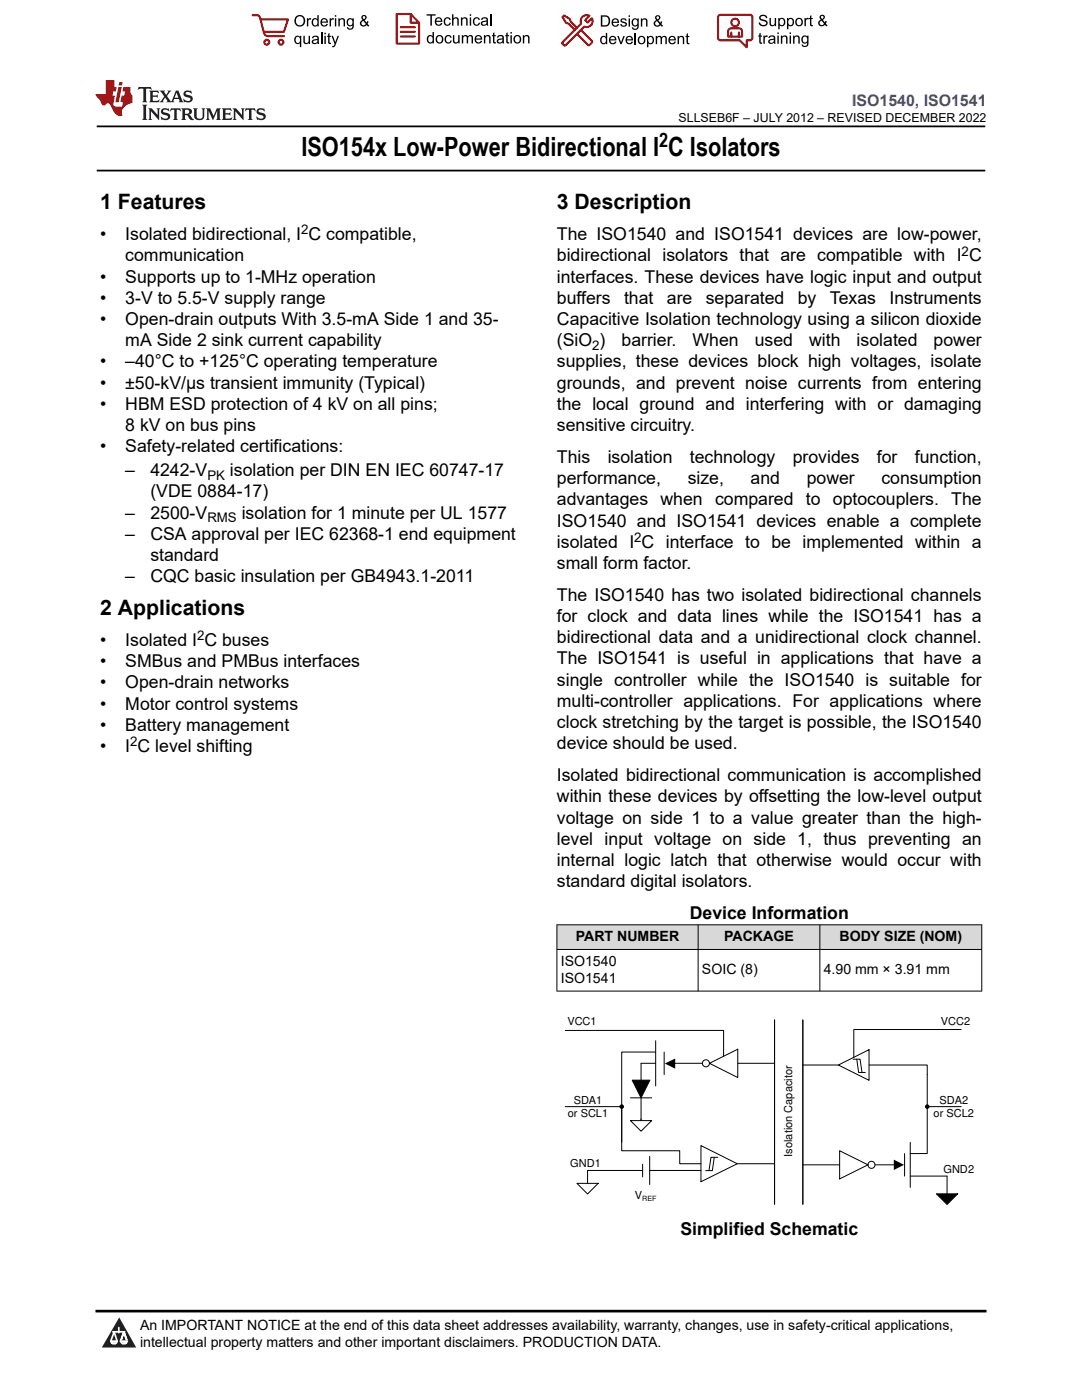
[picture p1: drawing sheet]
<svg xmlns="http://www.w3.org/2000/svg" width="216mm" height="279mm" viewBox="0 0 216 279" stroke-linecap="round" stroke-linejoin="round" font-family="sans-serif">
<path d="M19.3 25.2h177.3M19.3 34h177.3" fill="none" stroke="#000" stroke-width=".35"/>
<g fill="#d8d8d8">
<path d="M111.1 184.6h84.8v4.9h-84.8z" fill-rule="evenodd"/>
<path d="M111.2 184.6h28v4.8h-28z" fill-rule="evenodd"/>
<path d="M139.4 184.6h24.1v4.8h-24.1z" fill-rule="evenodd"/>
<path d="M163.7 184.6h32.1v4.8h-32.1z" fill-rule="evenodd"/>
</g>
<path d="M111.1 184.6h84.9M111.1 189.5h84.9M111.1 197.8h84.9M111.1 184.5v13.4M139.3 184.5v13.4M163.6 184.5v13.4M195.9 184.5v13.4M154.6 203.6v36.7M160.2 203.6v36.7" fill="none" stroke="#000" stroke-width=".2"/>
<path d="M167.3 212.5l6.1-3v6.1z" fill="#fff"/>
<path d="M160.2 212.5h7.1M167.3 212.5l6.1-3v6.1zM173.4 212.5h11.6v2M191.8 205.5h-21.4v5.5M185 220.9h6.8" fill="none" stroke="#000" stroke-width=".2"/>
<g fill="#000">
<path d="M178.3 231.4l2.1 1.1-2.1 1z"/>
<circle cx="185" cy="220.9" r=".46"/>
</g>
<path d="M167.5 229.7l5.7 2.8-5.7 2.8z" fill="#fff"/>
<path d="M185 214.5v15.7h-3.4M160.2 232.5h7.3M167.5 229.7l5.7 2.8-5.7 2.8zM180.5 230.2v4.5M181.6 228v9M181.6 234.7h7.4" fill="none" stroke="#000" stroke-width=".2"/>
<path d="M132.7 212.3l2-1v2z" fill="#000"/>
<path d="M141.6 212.2l5.6-2.8v5.6z" fill="#fff"/>
<path d="M130.8 207.7v9M132.5 210v4.5M141.6 212.2l5.6-2.8v5.6zM147.2 212.2h7.4" fill="none" stroke="#000" stroke-width=".2"/>
<path d="M139.9 228.6l7.2 3.6-7.2 3.6z" fill="#fff"/>
<g fill="none" stroke="#000" stroke-width=".2">
<path d="M112.8 205.6h31.6v5.2M125.8 219.1h4.2M126.2 215.6h3.5l-1.8 3.5zM127.9 219.1v4.5M130.8 210h-6.7v18M130.8 212.2h-2.9v3.4M134.2 212.2h6M170.2 211.4h1.4l.4 2.6M171 211.4l.3 2.6h1.4M112.8 220.9h11.3M115.1 236.2h4.3l-2.2 2.1zM124.1 221.2v8.5h11.5v2.5h4.3"/>
<path d="M125.8 223.6h4.2l-2.1 2.2zM128.2 232.3v2.6M128.2 233.6h-11v2.6M129.6 230.8v5.6M129.6 233.6h10.3M139.9 228.6l7.2 3.6-7.2 3.6zM142.5 231l-.4 2.6h-1.3M143.2 231h-1.3l-.4 2.6M147.1 232.2h7.4v.3M174.6 232.5h4.9M186.9 238.3h4.2l-2.1 2.1zM189 234.7v3.6"/>
<circle cx="140.9" cy="212.2" r=".71"/>
<circle cx="173.9" cy="232.5" r=".71"/>
</g>
<g fill="#000">
<path d="M126.2 215.6h3.5l-1.8 3.5zM186.9 238.3h4.2l-2.1 2.1z"/>
<circle cx="124.1" cy="220.9" r=".46"/>
</g>
<path d="M0 0h215.9v23.8h-215.9z" fill-rule="evenodd" fill="#fff"/>
<path d="M27.7 17.4l-.2 .6 .5-.3h.6v.1v2.2l-.2 .4h1l-.2-.4v-2.2v-.1h.5l.5 .3-.1-.6zM29.8 18.1l.2 .4v1.5l-.2 .4h1.9l.1-.6a1.08 1.08 0 0 1-1.3 .2v-.7h.6l.4 .2v-.6l-.4 .2h-.6v-.6l.2-.1a1 1 0 0 1 1 .2l-.1-.5zM31.8 18.1l1 1.1-1 1.2h.9l-.2-.2 .4-.7 .5 .7-.2 .2h1.6l-.2-.2 .1-.4h1l.1 .4-.1 .2h.9l-.2-.3-.8-2h-.5l-1 2.2-.8-1.1 .9-1.1h-.8l.2 .2-.5 .7-.3-.7 .1-.2zM35.2 18.5l.4 1h-.8zM36.8 18.2a.65 .65 0 0 0-.2 .7 .65 .65 0 0 0 .6 .5l.7 .2 .1 .2a.79 .79 0 0 1-.7 .4 .79 .79 0 0 1-.7-.5l.1 .7 .2-.1a.93 .93 0 0 0 1.1 .1 .93 .93 0 0 0 .4-1 1.46 1.46 0 0 0-1.2-.6l-.1-.3a1.09 1.09 0 0 1 1.2 .2l-.2-.6-.1 .1-.6-.2zM28.4 20.9l.2 .4v2.3l-.2 .3h1l-.2-.3v-2.3l.2-.4zM29.6 21.6l.2 .4v1.6l-.2 .3h.8l-.3-.3v-1.4l1.7 1.8v-2l.2-.4h-.8l.2 .2 .1 1.1-1.2-1.3zM32.3 21.8a.65 .65 0 0 0-.2 .7 .65 .65 0 0 0 .7 .4l.6 .2 .1 .2a.79 .79 0 0 1-.7 .4 .79 .79 0 0 1-.7-.5l.1 .7 .2-.1a.93 .93 0 0 0 1.1 .1 .93 .93 0 0 0 .4-.9 1.46 1.46 0 0 0-1.2-.6l-.1-.4a1.09 1.09 0 0 1 1.2 .2l-.2-.6-.1 .1-.6-.1zM34.1 21.6l-.1 .7a.63 .63 0 0 1 .7-.4l.1 1.7-.3 .3h1l-.2-.3v-1.7a.66 .66 0 0 1 .8 .4l-.1-.7zM36.2 21.6l.2 .4v1.6l-.2 .3h.9l-.2-.2v-.7h.5l.1 .2a.79 .79 0 0 0 1.2 .6l-1-.9a.61 .61 0 0 0 .6-.6 .61 .61 0 0 0-.5-.6zM36.9 21.9h.2a.47 .47 0 0 1 .5 .1 .47 .47 0 0 1 .1 .5l-.2 .2h-.6zM38.5 21.6l.2 .2a2.27 2.27 0 0 0 .4 2 1.04 1.04 0 0 0 1.7-.7v-1.3l.2-.2h-.8l.2 .4v1.1a.6 .6 0 0 1-.6 .6 .6 .6 0 0 1-.6-.6v-1.1l.3-.4zM41.1 21.6l.2 .4v1.6l-.2 .3h.7l-.2-.3v-1.5l.9 1.9 .8-1.9v1.5l-.2 .3h1l-.3-.3v-1.6l.3-.4h-.8l-.7 1.5-.7-1.5zM44.3 21.6l.2 .4v1.6l-.2 .3h1.9l.1-.5a1.09 1.09 0 0 1-1.3 .1v-.6h.6l.4 .1v-.6l-.4 .2h-.6v-.6l.2-.1a1.01 1.01 0 0 1 1 .3l-.1-.6zM46.4 21.6l.3 .4v1.6l-.3 .3h.8l-.2-.3v-1.4l1.6 1.8v-2l.2-.4h-.7l.2 .2v1.1l-1.2-1.3zM49 21.6l-.1 .7a.63 .63 0 0 1 .8-.4v1.7l-.3 .3h1l-.2-.3v-1.7a.66 .66 0 0 1 .8 .4l-.1-.7zM51.4 21.8a.65 .65 0 0 0-.2 .7 .65 .65 0 0 0 .6 .4l.6 .2 .2 .2a.79 .79 0 0 1-.8 .4 .79 .79 0 0 1-.6-.5l.1 .7 .2-.1a.93 .93 0 0 0 1 .1 .93 .93 0 0 0 .5-.9 1.46 1.46 0 0 0-1.3-.6l-.1-.4a1.09 1.09 0 0 1 1.3 .2l-.2-.6-.2 .1-.5-.1z" fill="#231f20"/>
<path d="M21.1 16v2.8h-2.1l.1 .3 .9 1a.95 .95 0 0 0 .9 .9 .59 .59 0 0 1 .6-.4 .59 .59 0 0 1 .5 .4l.4 .8a1.59 1.59 0 0 0 2.1 1.3 1.61 1.61 0 0 1 1-2.2l1-.4-.1-1.5a1.59 1.59 0 0 1-.4-1.6h-1.4l-.2 .9h.5l-.1 .8h-.5l-.2 1v.2l.4 .1-.2 .9h-.6a.73 .73 0 0 1-1.1-.7l.3-1.5h-.5l.2-.8h.5l.2-.9h-.5v-1.4zM23.6 17.4l-.6 3h.7l.6-3zM23.8 16.4l-.1 .7h.7l.1-.7z" fill="#ed1c24"/>
<g fill="#000">
<path d="M58.7 4.2a1.15 1.15 0 0 1 2.3 0 1.15 1.15 0 0 1-2.3 0zM59.3 3.5a.89 .89 0 0 0-.2 1.1 .89 .89 0 0 0 1.1 .4 .88 .88 0 0 0 .3-1.3 .88 .88 0 0 0-1.2-.2z" fill-rule="evenodd"/>
<path d="M58.9 7.3l.5-.2 .5 .3v-.3h.2v2.3h-.3v-.8a.74 .74 0 0 1-.9 0 .74 .74 0 0 1-.2-1zM59.1 7.5a.57 .57 0 0 0-.1 .7 .57 .57 0 0 0 .7 .2 .57 .57 0 0 0 .2-.7 .57 .57 0 0 0-.8-.2z" fill-rule="evenodd"/>
<path d="M61.2 3.6h.3v.3l.2-.2 .3-.1 .1 .1-.1 .3a.36 .36 0 0 0-.4 0 .36 .36 0 0 0-.1 .4v.9h-.3z" fill-rule="evenodd"/>
<path d="M60.5 7.1h.3v.9a.41 .41 0 0 0 .4 .6 .41 .41 0 0 0 .4-.6v-.9h.3v1.7h-.3v-.3a.58 .58 0 0 1-.7 .3 .58 .58 0 0 1-.4-.6z" fill-rule="evenodd"/>
<path d="M62.4 3.8l.5-.2 .4 .2v-.8h.3v2.3h-.3v-.2a.75 .75 0 0 1-1-.1 .75 .75 0 0 1 0-1zM62.6 4a.57 .57 0 0 0-.1 .7 .57 .57 0 0 0 .7 .2 .57 .57 0 0 0 .1-.7 .57 .57 0 0 0-.7-.2z" fill-rule="evenodd"/>
<path d="M62.4 7.3a.74 .74 0 0 1 .9-.1 .74 .74 0 0 1 .3 .9l.1 .7h-.3v-.2a.57 .57 0 0 1-.9 .2 .57 .57 0 0 1-.1-.8l.9-.3a.41 .41 0 0 0-.3-.4 .41 .41 0 0 0-.5 .4l-.3-.1zM62.6 8.2a.35 .35 0 0 0 .1 .5 .35 .35 0 0 0 .5-.3l.1-.4z" fill-rule="evenodd"/>
<path d="M64.7 6.5h.3v.3h-.3zM64.7 7.1h.3v1.7h-.3z" fill-rule="evenodd"/>
<path d="M64.2 3.8a.76 .76 0 0 1 .9-.1 .76 .76 0 0 1 .3 .8h-1.2a.47 .47 0 0 0 .4 .6 .47 .47 0 0 0 .5-.4l.3 .1a.82 .82 0 0 1-1.2 .3 .82 .82 0 0 1 0-1.3zM64.4 4l-.2 .3h.9l-.2-.4z" fill-rule="evenodd"/>
<path d="M65.8 3.6h.2v.3l.2-.2 .3-.1 .2 .1-.1 .3a.36 .36 0 0 0-.5 0 .36 .36 0 0 0 0 .4v.9h-.3z" fill-rule="evenodd"/>
<path d="M65.5 6.7l.3-.1v.5h.2v.3h-.2v.9v.2h.2l.1 .3a.41 .41 0 0 1-.5-.1 .41 .41 0 0 1-.1-.4v-.9h-.2v-.3h.2z" fill-rule="evenodd"/>
<path d="M66.1 7.1h.3l.5 1.4 .5-1.4h.2l-.6 1.7a.57 .57 0 0 1-.7 .6v-.3a.37 .37 0 0 0 .5-.3z" fill-rule="evenodd"/>
<path d="M66.8 3h.3v.3h-.3zM66.8 3.6h.3v1.7h-.3z" fill-rule="evenodd"/>
<path d="M67.5 3.6h.3v.3a.58 .58 0 0 1 .7-.3 .58 .58 0 0 1 .3 .7v1h-.2v-1a.4 .4 0 0 0-.5-.5 .4 .4 0 0 0-.3 .6v.9h-.3z" fill-rule="evenodd"/>
<path d="M69.3 3.8l.6-.2 .4 .2v-.2h.3v1.5a.71 .71 0 0 1-.5 .8 .71 .71 0 0 1-.9-.5h.3a.46 .46 0 0 0 .6 .3 .46 .46 0 0 0 .2-.6 .78 .78 0 0 1-1.1-.2 .78 .78 0 0 1 .1-1.1zM69.6 4a.53 .53 0 0 0-.1 .8 .53 .53 0 0 0 .8 0 .54 .54 0 0 0 0-.7 .54 .54 0 0 0-.7-.1z" fill-rule="evenodd"/>
<path d="M72.2 3.1a.53 .53 0 0 1 .9 .1 .53 .53 0 0 1-.4 .8l.5 .5 .1-.3 .2 .1-.2 .5 .4 .3-.2 .2-.3-.3a.71 .71 0 0 1-1.2 .1 .71 .71 0 0 1 .3-1.1l-.2-.5zM72.3 3.5a.3 .3 0 0 0 .6 0 .3 .3 0 0 0-.6 0zM72.3 4.3a.45 .45 0 0 0 0 .7 .45 .45 0 0 0 .7-.2l-.5-.6z" fill-rule="evenodd"/>
<path d="M85.1 2.8h1.8v.3h-.7v2h-.3v-2h-.8z" fill-rule="evenodd"/>
<path d="M85.3 7.2l.6-.2 .4 .2v-.8h.3v2.3h-.3v-.2a.76 .76 0 0 1-1-.1 .76 .76 0 0 1-.1-1zM85.6 7.4a.58 .58 0 0 0-.1 .7 .58 .58 0 0 0 .7 .2 .58 .58 0 0 0 .1-.7 .58 .58 0 0 0-.7-.2z" fill-rule="evenodd"/>
<path d="M87.2 7.2a.81 .81 0 0 1 1.1 .1 .81 .81 0 0 1-.1 1.2 .81 .81 0 0 1-1.2-.2v-.7zM87.3 7.4a.57 .57 0 0 0 0 .8 .57 .57 0 0 0 .8 0 .57 .57 0 0 0 0-.7 .57 .57 0 0 0-.8-.1z" fill-rule="evenodd"/>
<path d="M87 3.7a.77 .77 0 0 1 .9-.2 .77 .77 0 0 1 .4 .9h-1.3a.48 .48 0 0 0 .4 .5 .48 .48 0 0 0 .6-.3h.3a.83 .83 0 0 1-1.3 .4 .83 .83 0 0 1 0-1.3zM87.2 3.8l-.1 .3h.9l-.3-.4z" fill-rule="evenodd"/>
<path d="M88.7 3.7a.7 .7 0 0 1 1.2 .3h-.2a.45 .45 0 0 0-.6-.3 .45 .45 0 0 0-.3 .6 .45 .45 0 0 0 .3 .6 .45 .45 0 0 0 .6-.4l.3 .1a.76 .76 0 0 1-1.1 .5 .76 .76 0 0 1-.3-1.1z" fill-rule="evenodd"/>
<path d="M88.9 7.2a.7 .7 0 0 1 1.2 .3h-.3a.45 .45 0 0 0-.5-.3 .45 .45 0 0 0-.3 .6 .45 .45 0 0 0 .3 .6 .45 .45 0 0 0 .6-.3h.2a.76 .76 0 0 1-1 .5 .76 .76 0 0 1-.3-1.1z" fill-rule="evenodd"/>
<path d="M90.2 2.8h.3v.9a.59 .59 0 0 1 .7-.2 .59 .59 0 0 1 .3 .6v1h-.2v-1a.4 .4 0 0 0-.5-.4 .4 .4 0 0 0-.3 .5v.9h-.3z" fill-rule="evenodd"/>
<path d="M90.4 7h.3v.9a.41 .41 0 0 0 .4 .6 .41 .41 0 0 0 .3-.6v-.9h.3v1.7h-.2v-.3a.58 .58 0 0 1-.7 .3 .58 .58 0 0 1-.4-.7z" fill-rule="evenodd"/>
<path d="M92 3.5h.2v.2a.59 .59 0 0 1 .7-.3 .59 .59 0 0 1 .4 .7v1h-.3v-1a.41 .41 0 0 0-.4-.4 .41 .41 0 0 0-.4 .5v.9h-.2z" fill-rule="evenodd"/>
<path d="M92.1 7h.3v.3a.56 .56 0 0 1 1 0 .54 .54 0 0 1 .6-.3 .54 .54 0 0 1 .4 .5v1.2h-.3v-1.1a.34 .34 0 0 0-.3-.4 .34 .34 0 0 0-.4 .3v1.2h-.3v-1.1a.38 .38 0 0 0-.5-.3 .38 .38 0 0 0-.2 .5v.9h-.3z" fill-rule="evenodd"/>
<path d="M93.7 2.8h.3v.4h-.3zM93.7 3.5h.3v1.6h-.3z" fill-rule="evenodd"/>
<path d="M94.6 3.7a.7 .7 0 0 1 1.2 .3h-.3a.45 .45 0 0 0-.6-.3 .45 .45 0 0 0-.3 .6 .45 .45 0 0 0 .4 .6 .45 .45 0 0 0 .5-.4l.3 .1a.76 .76 0 0 1-1 .5 .76 .76 0 0 1-.4-1.1z" fill-rule="evenodd"/>
<path d="M94.9 7.2a.77 .77 0 0 1 .9-.1 .77 .77 0 0 1 .4 .8h-1.2a.48 .48 0 0 0 .3 .6 .48 .48 0 0 0 .6-.4l.3 .1a.83 .83 0 0 1-1.3 .3 .83 .83 0 0 1 0-1.3zM95.1 7.3l-.1 .4h.9l-.2-.4z" fill-rule="evenodd"/>
<path d="M96.6 7h.2v.3a.59 .59 0 0 1 .7-.3 .59 .59 0 0 1 .4 .7v1h-.3v-1a.41 .41 0 0 0-.4-.5 .41 .41 0 0 0-.4 .6v.9h-.2z" fill-rule="evenodd"/>
<path d="M96.1 3.7a.74 .74 0 0 1 1-.2 .74 .74 0 0 1 .3 .9v.7h-.2l-.1-.2a.59 .59 0 0 1-.8 .3 .59 .59 0 0 1-.2-.8l1-.3a.42 .42 0 0 0-.4-.5 .42 .42 0 0 0-.4 .4l-.3-.1zM96.3 4.5a.36 .36 0 0 0 .2 .5 .36 .36 0 0 0 .5-.2l.1-.5z" fill-rule="evenodd"/>
<path d="M98.4 6.6l.3-.2v.6h.2v.2h-.2v1v.2h.2l.1 .3a.41 .41 0 0 1-.5-.1 .41 .41 0 0 1-.1-.4v-1h-.2v-.2h.2z" fill-rule="evenodd"/>
<path d="M99.3 7.2a.74 .74 0 0 1 1-.2 .74 .74 0 0 1 .2 1l.1 .7h-.3v-.2a.59 .59 0 0 1-.8 .2 .59 .59 0 0 1-.3-.8l1.1-.3a.42 .42 0 0 0-.4-.4 .42 .42 0 0 0-.5 .3h-.2zM99.5 8a.36 .36 0 0 0 .2 .5 .36 .36 0 0 0 .4-.2l.2-.5z" fill-rule="evenodd"/>
<path d="M101 6.6l.3-.2v.6h.3v.2h-.3v1l.1 .2h.2v.3a.41 .41 0 0 1-.4-.1 .41 .41 0 0 1-.2-.4v-1h-.2v-.2h.2z" fill-rule="evenodd"/>
<path d="M101.9 6.4h.2v.3h-.2zM101.9 7h.2v1.7h-.2z" fill-rule="evenodd"/>
<path d="M102.7 7.2a.81 .81 0 0 1 1.1 .1 .81 .81 0 0 1-.1 1.2 .81 .81 0 0 1-1.2-.2v-.7zM102.9 7.4a.57 .57 0 0 0-.1 .8 .57 .57 0 0 0 .9 0 .57 .57 0 0 0-.1-.7 .57 .57 0 0 0-.7-.1z" fill-rule="evenodd"/>
<path d="M104.3 7h.3v.3a.59 .59 0 0 1 .7-.3 .59 .59 0 0 1 .4 .7v1h-.3v-1a.41 .41 0 0 0-.5-.5 .41 .41 0 0 0-.3 .6v.9h-.3z" fill-rule="evenodd"/>
<path d="M119.9 3.1h.8a1.12 1.12 0 0 1 1 1.1 1.12 1.12 0 0 1-1 1.1h-.8zM120.2 3.3v1.7h.5a.86 .86 0 0 0 .8-.8 .86 .86 0 0 0-.8-.9z" fill-rule="evenodd"/>
<path d="M119.9 7.4l.5-.3 .5 .3v-.8h.3v2.2h-.3v-.2a.75 .75 0 0 1-1 0 .75 .75 0 0 1-.1-1zM120.2 7.5a.57 .57 0 0 0-.2 .8 .57 .57 0 0 0 .8 .2 .57 .57 0 0 0 .1-.8 .57 .57 0 0 0-.7-.2z" fill-rule="evenodd"/>
<path d="M121.7 7.4a.76 .76 0 0 1 .9-.2 .76 .76 0 0 1 .4 .9h-1.2a.47 .47 0 0 0 .3 .5 .47 .47 0 0 0 .6-.3h.3a.82 .82 0 0 1-1.3 .4 .82 .82 0 0 1 0-1.3zM121.9 7.5l-.1 .3h.9l-.2-.4z" fill-rule="evenodd"/>
<path d="M122.2 3.9a.76 .76 0 0 1 .9-.2 .76 .76 0 0 1 .4 .9h-1.2a.47 .47 0 0 0 .4 .5 .47 .47 0 0 0 .5-.3h.3a.82 .82 0 0 1-1.2 .4 .82 .82 0 0 1-.1-1.3zM122.5 4l-.2 .3h.9l-.2-.4z" fill-rule="evenodd"/>
<path d="M123.9 3.8a.71 .71 0 0 1 1.1 .3h-.2a.32 .32 0 0 0-.4-.3 .32 .32 0 0 0-.3 .4h.1a.75 .75 0 0 1 .9 .8 .72 .72 0 0 1-.7 .3 .72 .72 0 0 1-.6-.5h.2a.36 .36 0 0 0 .4 .4 .36 .36 0 0 0 .3-.5 .8 .8 0 0 1-.9-.7z" fill-rule="evenodd"/>
<path d="M123.2 7.2h.3l.4 1.3 .5-1.3h.3l-.6 1.6h-.3z" fill-rule="evenodd"/>
<path d="M125.4 3.1h.3v.3h-.3zM125.4 3.7h.3v1.6h-.3z" fill-rule="evenodd"/>
<path d="M125 7.4a.76 .76 0 0 1 .9-.2 .76 .76 0 0 1 .4 .9h-1.2a.47 .47 0 0 0 .4 .5 .47 .47 0 0 0 .5-.3h.3a.82 .82 0 0 1-1.2 .4 .82 .82 0 0 1-.1-1.3zM125.3 7.5l-.2 .3h.9l-.2-.4z" fill-rule="evenodd"/>
<path d="M126.2 3.9l.5-.3 .5 .3v-.2h.3v1.4a.71 .71 0 0 1-.6 .8 .71 .71 0 0 1-.8-.5l.2 .1a.46 .46 0 0 0 .7 .2 .46 .46 0 0 0 .2-.6 .78 .78 0 0 1-1.1-.1 .78 .78 0 0 1 .1-1.1zM126.4 4a.53 .53 0 0 0 0 .8 .53 .53 0 0 0 .7 0 .54 .54 0 0 0 0-.7 .54 .54 0 0 0-.7-.1z" fill-rule="evenodd"/>
<path d="M127.5 7.3a.8 .8 0 0 1 1.1 .2 .8 .8 0 0 1-.1 1.1 .8 .8 0 0 1-1.2-.1v-.8zM127.7 7.5a.56 .56 0 0 0-.1 .9 .56 .56 0 0 0 .8-.1 .56 .56 0 0 0 0-.7 .56 .56 0 0 0-.7-.1z" fill-rule="evenodd"/>
<path d="M127.9 3.7h.2v.2a.58 .58 0 0 1 .7-.2 .58 .58 0 0 1 .4 .6v1h-.3v-1a.4 .4 0 0 0-.4-.4 .4 .4 0 0 0-.3 .5v.9h-.3z" fill-rule="evenodd"/>
<path d="M129.1 7.2h.2v.2a.72 .72 0 0 1 1-.1 .72 .72 0 0 1 .2 1 .64 .64 0 0 1-.5 .5 .64 .64 0 0 1-.6-.2v.8h-.3zM129.5 7.5a.56 .56 0 0 0-.1 .8 .56 .56 0 0 0 .7 .2 .56 .56 0 0 0 .1-.8 .56 .56 0 0 0-.7-.2z" fill-rule="evenodd"/>
<path d="M130.8 7.2h.3v.2a.55 .55 0 0 1 .9 0 .53 .53 0 0 1 .7-.3 .53 .53 0 0 1 .4 .6v1.1h-.3v-1a.34 .34 0 0 0-.3-.4 .34 .34 0 0 0-.4 .3v1.1h-.3v-1a.37 .37 0 0 0-.5-.4 .37 .37 0 0 0-.2 .6v.8h-.3z" fill-rule="evenodd"/>
<path d="M130.9 3.2a.53 .53 0 0 1 .8 .1 .53 .53 0 0 1-.3 .8l.4 .5 .1-.4 .3 .1-.2 .5 .3 .3-.2 .3-.3-.4a.71 .71 0 0 1-1.2 .1 .71 .71 0 0 1 .4-1.1l-.3-.5zM130.9 3.6a.3 .3 0 0 0 .6 0 .3 .3 0 0 0-.6 0zM130.9 4.3a.45 .45 0 0 0 0 .7 .45 .45 0 0 0 .7-.2l-.5-.6z" fill-rule="evenodd"/>
<path d="M133.6 7.4a.76 .76 0 0 1 .9-.2 .76 .76 0 0 1 .4 .9h-1.3a.47 .47 0 0 0 .4 .5 .47 .47 0 0 0 .6-.3h.3a.82 .82 0 0 1-1.3 .4 .82 .82 0 0 1 0-1.3zM133.8 7.5l-.1 .3h.9l-.3-.4z" fill-rule="evenodd"/>
<path d="M135.2 7.2h.3v.2a.58 .58 0 0 1 .7-.2 .58 .58 0 0 1 .3 .6v1h-.3v-1a.4 .4 0 0 0-.4-.4 .4 .4 0 0 0-.3 .5v.9h-.3z" fill-rule="evenodd"/>
<path d="M137 6.8l.3-.2v.6h.2v.2h-.2v1v.2h.2l.1 .2a.41 .41 0 0 1-.5 0 .41 .41 0 0 1-.1-.5v-.9h-.2v-.2h.2z" fill-rule="evenodd"/>
<path d="M151.7 3.1a.88 .88 0 0 1 1.4 .5h-.3a.49 .49 0 0 0-.5-.5 .49 .49 0 0 0-.4 .6v.1a1.06 1.06 0 0 1 1.3 1 .95 .95 0 0 1-1 .4 .95 .95 0 0 1-.8-.7h.3a.58 .58 0 0 0 .6 .5 .58 .58 0 0 0 .5-.6l-.2-.1a.95 .95 0 0 1-1.1-.9z" fill-rule="evenodd"/>
<path d="M151.5 6.7l.3-.2v.6h.3v.2h-.3v1v.2h.3v.2a.41 .41 0 0 1-.5 0 .41 .41 0 0 1-.1-.5v-.9h-.2v-.2h.2z" fill-rule="evenodd"/>
<path d="M152.3 7.1h.3v.2l.1-.2h.4h.1l-.1 .3a.36 .36 0 0 0-.4 0 .36 .36 0 0 0-.1 .5v.8h-.3z" fill-rule="evenodd"/>
<path d="M153.4 7.3a.74 .74 0 0 1 1-.2 .74 .74 0 0 1 .3 .9l.1 .7h-.3l-.1-.2a.57 .57 0 0 1-.8 .3 .57 .57 0 0 1-.1-.9l.9-.2a.41 .41 0 0 0-.4-.4 .41 .41 0 0 0-.4 .3h-.3zM153.7 8.1a.35 .35 0 0 0 .1 .5 .35 .35 0 0 0 .5-.2l.1-.5z" fill-rule="evenodd"/>
<path d="M153.5 3.6h.3v.9a.41 .41 0 0 0 .4 .5 .41 .41 0 0 0 .4-.5v-.9h.3v1.6h-.3v-.2a.58 .58 0 0 1-.7 .2 .58 .58 0 0 1-.4-.6z" fill-rule="evenodd"/>
<path d="M155.1 6.5h.3v.3h-.3zM155.1 7.1h.3v1.6h-.3z" fill-rule="evenodd"/>
<path d="M155.3 3.6h.2v.2a.72 .72 0 0 1 1-.1 .72 .72 0 0 1 .2 1 .64 .64 0 0 1-.5 .5 .64 .64 0 0 1-.6-.2v.8h-.3zM155.7 3.9a.56 .56 0 0 0-.2 .8 .56 .56 0 0 0 .8 .2 .56 .56 0 0 0 .1-.8 .56 .56 0 0 0-.7-.2z" fill-rule="evenodd"/>
<path d="M155.8 7.1h.3v.2a.58 .58 0 0 1 .7-.2 .58 .58 0 0 1 .3 .6v1h-.2v-1a.4 .4 0 0 0-.5-.4 .4 .4 0 0 0-.3 .5v.9h-.3z" fill-rule="evenodd"/>
<path d="M157 3.6h.3v.2a.72 .72 0 0 1 1-.1 .72 .72 0 0 1 .1 1 .64 .64 0 0 1-.4 .5 .64 .64 0 0 1-.7-.2v.8h-.3zM157.4 3.9a.56 .56 0 0 0-.1 .8 .56 .56 0 0 0 .7 .2 .56 .56 0 0 0 .2-.8 .56 .56 0 0 0-.8-.2z" fill-rule="evenodd"/>
<path d="M157.6 6.5h.2v.3h-.2zM157.6 7.1h.2v1.6h-.2z" fill-rule="evenodd"/>
<path d="M158.3 7.1h.2v.2a.58 .58 0 0 1 .7-.2 .58 .58 0 0 1 .4 .6v1h-.3v-1a.4 .4 0 0 0-.4-.4 .4 .4 0 0 0-.4 .5v.9h-.2z" fill-rule="evenodd"/>
<path d="M158.9 3.7a.8 .8 0 0 1 1.2 .2 .8 .8 0 0 1-.2 1.1 .8 .8 0 0 1-1.1-.1l-.1-.8zM159.1 3.9a.56 .56 0 0 0-.1 .9 .56 .56 0 0 0 .9 0 .56 .56 0 0 0-.1-.8 .56 .56 0 0 0-.7-.1z" fill-rule="evenodd"/>
<path d="M160.1 7.3l.5-.2 .5 .2v-.2h.2v1.4a.71 .71 0 0 1-.5 .9 .71 .71 0 0 1-.8-.5h.2a.46 .46 0 0 0 .6 .2 .46 .46 0 0 0 .2-.6 .78 .78 0 0 1-1-.1 .78 .78 0 0 1 .1-1.1zM160.3 7.4a.53 .53 0 0 0-.1 .8 .53 .53 0 0 0 .8 0 .54 .54 0 0 0 0-.7 .54 .54 0 0 0-.7-.1z" fill-rule="evenodd"/>
<path d="M160.5 3.6h.3v.2l.1-.2h.4h.1l-.1 .3a.36 .36 0 0 0-.4 0 .36 .36 0 0 0-.1 .5v.8h-.3z" fill-rule="evenodd"/>
<path d="M161.6 3.2l.3-.2v.6h.3v.2h-.3v1l.1 .2h.2v.2a.41 .41 0 0 1-.4 0 .41 .41 0 0 1-.2-.5v-.9h-.2v-.2h.2z" fill-rule="evenodd"/>
<path d="M163.7 3.1a.53 .53 0 0 1 .8 .1 .53 .53 0 0 1-.3 .8l.4 .5 .1-.3h.3l-.2 .5 .3 .3-.2 .3-.3-.3a.71 .71 0 0 1-1.2 .1 .71 .71 0 0 1 .4-1.2l-.3-.5zM163.8 3.5a.3 .3 0 0 0 .6 0 .3 .3 0 0 0-.6 0zM163.7 4.2a.45 .45 0 0 0 0 .8 .45 .45 0 0 0 .7-.3l-.5-.6z" fill-rule="evenodd"/>
</g>
<path d="M64.2 6.5v2.3M97.9 2.8v2.3M126.8 6.6v2.2" fill="none" stroke="#000" stroke-width=".28"/>
<g fill="none" stroke="#de0000" stroke-width=".42">
<path d="M50.4 3l1.1 .1a1.4 1.4 0 0 1 .6 1.2l.6 2.5a.95 .95 0 0 0 1.2 .4h2.8M52 3.9h5.5l-.8 2.4h-4M79.1 2.8h2.8v1.7h1.7v4.2h-4.5zM80 6.4h2.8M80 5.4h2.8M80 7.3h2.8M82 2.8l1.6 1.7M115.1 5.5l-1.2-1.2-.2-.5-1.2-.7-.3 .3 .7 1.1 .5 .2 1.3 1.3M115.9 6l2.2 2.2v.3l-.5 .5h-.3l-2.2-2.2zM115.9 6l.7-.7a1.19 1.19 0 0 0 1.3-.3 1.19 1.19 0 0 0 .2-1.4l-.8 .9-.5-.5 .8-.8a1.19 1.19 0 0 0-1.3 .1 1.19 1.19 0 0 0-.3 1.4l-3.8 3.7v.3l.3 .3h.3l2.3-2.2M143.3 3.2l.5-.2h5.9l.4 .2v4.4l-.2 .4-.9 .1v1.3l-1.4-1.3h-3.8l-.5-.3zM145.5 5.8l.4-.1h1.6a.61 .61 0 0 1 .6 .6v1h-2.8v-1z"/>
<path d="M145.9 6.5v.8M147.4 6.5v.8"/>
<circle cx="53.2" cy="8.4" r=".49"/>
<circle cx="56.1" cy="8.4" r=".49"/>
<circle cx="146.7" cy="4.5" r=".75"/>
</g>
<path d="M0 261.4h215.9v18h-215.9z" fill-rule="evenodd" fill="#fff"/>
<path d="M23.8 262.9l3.4 6h-6.9z" fill="#231f20"/>
<path d="M22.1 267.7h1.3l-.4 .5h-.3a.55 .55 0 0 1-.6-.5z" fill-rule="evenodd" fill="#fff"/>
<path d="M22.1 267.7h1.3l-.4 .5h-.3a.55 .55 0 0 1-.6-.5z" fill="none" stroke="#231f20" stroke-width=".34"/>
<path d="M22.1 267.7h1.3l-.4 .5h-.5zM22.6 265.8h.1M22.6 265.8h2.3zM23.7 265.9h.1M23.7 264.9v1zM24 267.7h.1" fill="none" stroke="#fff" stroke-width=".34"/>
<path d="M24.7 265.8l-.7 1.9z" fill="#fff"/>
<path d="M24.7 265.8l-.7 1.9z" fill="none" stroke="#fff" stroke-width=".34"/>
<path d="M24.7 265.8l.7 1.9z" fill="#fff"/>
<path d="M22.8 265.8l-.7 1.9zM22.8 265.8l.6 1.9zM24.7 265.8l.7 1.9zM25.3 267.7h.1" fill="none" stroke="#fff" stroke-width=".34"/>
<path d="M24.1 267.7h1.3a.65 .65 0 0 1-.6 .5 .65 .65 0 0 1-.7-.5z" fill-rule="evenodd" fill="#fff"/>
<path d="M24.1 267.7h1.3a.65 .65 0 0 1-.6 .5 .65 .65 0 0 1-.7-.5z" fill="none" stroke="#231f20" stroke-width=".34"/>
<path d="M24 267.7h.1M24.1 267.7h1.3l-.4 .5h-.5z" fill="none" stroke="#fff" stroke-width=".34"/>
<path d="M19 261.7h177.8" fill="none" stroke="#000" stroke-width=".53"/>
<text font-size="5.3" x="60.1" y="31.2">ISO154x Low-Power Bidirectional I C Isolators</text>
<g font-size="4.2">
<text x="20" y="41.8">1 Features</text>
<text x="111.1" y="41.8">3 Description</text>
<text x="20" y="122.8">2 Applications</text>
</g>
<text font-size="4" x="131.5" y="29.4">2</text>
<g font-size="3.5">
<text x="20" y="47.9">•</text>
<text x="25" y="47.9">Isolated bidirectional, I C compatible,</text>
<text x="111.1" y="47.9">The ISO1540 and ISO1541 devices are low-power,</text>
<text x="25" y="52.2">communication</text>
<text x="111.1" y="52.2">bidirectional isolators that are compatible with I C</text>
<text x="20" y="56.4">•</text>
<text x="25" y="56.4">Supports up to 1-MHz operation</text>
<text x="111.1" y="56.4">interfaces. These devices have logic input and output</text>
<text x="20" y="60.6">•</text>
<text x="20" y="64.9">•</text>
<text x="25" y="60.6">3-V to 5.5-V supply range</text>
<text x="25" y="64.9">Open-drain outputs With 3.5-mA Side 1 and 35-</text>
<text x="111.1" y="60.6">buffers</text>
<text x="111.1" y="64.9">Capacitive Isolation technology using a silicon dioxide</text>
<text x="124.5" y="60.6">that</text>
<text x="133.1" y="60.6">are</text>
<text x="140.8" y="60.6">separated</text>
<text x="159.2" y="60.6">by</text>
<text x="165.6" y="60.6">Texas</text>
<text x="177.5" y="60.6">Instruments</text>
<text x="25" y="69.1">mA Side 2 sink current capability</text>
<text x="111.1" y="69.1">(SiO )</text>
<text x="124" y="69.1">barrier.</text>
<text x="138.2" y="69.1">When</text>
<text x="150.6" y="69.1">used</text>
<text x="161.5" y="69.1">with</text>
<text x="170.9" y="69.1">isolated</text>
<text x="186.3" y="69.1">power</text>
<text x="20" y="73.3">•</text>
<text x="20" y="77.6">•</text>
<text x="25" y="73.3">–40°C to +125°C operating temperature</text>
<text x="25" y="77.6">±50-kV/µs transient immunity (Typical)</text>
<text x="111.1" y="77.6">grounds, and prevent noise currents from entering</text>
<text x="111.1" y="73.3">supplies, these devices block high voltages, isolate</text>
<text x="20" y="81.8">•</text>
<text x="25" y="81.8">HBM ESD protection of 4 kV on all pins;</text>
<text x="111.1" y="81.8">the local ground and interfering with or damaging</text>
<text x="25" y="86">8 kV on bus pins</text>
<text x="111.1" y="86">sensitive circuitry.</text>
<text x="20" y="90.3">•</text>
<text x="25" y="90.3">Safety-related certifications:</text>
<text x="25" y="95">–</text>
<text x="30" y="95">4242-V</text>
<text x="45.9" y="95">isolation per DIN EN IEC 60747-17</text>
<text x="111.1" y="92.4">This</text>
<text x="121.3" y="92.4">isolation</text>
<text x="137.7" y="92.4">technology</text>
<text x="158.2" y="92.4">provides</text>
<text x="175" y="92.4">for</text>
<text x="182.6" y="92.4">function,</text>
<text x="30" y="99.3">(VDE 0884-17)</text>
<text x="111.1" y="96.6">performance,</text>
<text x="111.1" y="100.9">advantages when compared to optocouplers. The</text>
<text x="137.2" y="96.6">size,</text>
<text x="149.8" y="96.6">and</text>
<text x="161" y="96.6">power</text>
<text x="175.9" y="96.6">consumption</text>
<text x="25" y="103.5">–</text>
<text x="25" y="107.7">–</text>
<text x="30" y="103.5">2500-V</text>
<text x="30" y="107.7">CSA approval per IEC 62368-1 end equipment</text>
<text x="48.2" y="103.5">isolation for 1 minute per UL 1577</text>
<text x="111.1" y="105.1">ISO1540 and ISO1541 devices enable a complete</text>
<text x="30" y="112">standard</text>
<text x="111.1" y="113.6">small form factor.</text>
<text x="111.1" y="109.3">isolated I C interface to be implemented within a</text>
<text x="25" y="116.2">–</text>
<text x="30" y="116.2">CQC basic insulation per GB4943.1-2011</text>
<text x="111.1" y="119.9">The ISO1540 has two isolated bidirectional channels</text>
<text x="111.1" y="124.1">for clock and data lines while the ISO1541 has a</text>
<text x="20" y="128.9">•</text>
<text x="25" y="128.9">Isolated I C buses</text>
<text x="111.1" y="128.4">bidirectional data and a unidirectional clock channel.</text>
<text x="20" y="133.1">•</text>
<text x="20" y="137.4">•</text>
<text x="25" y="133.1">SMBus and PMBus interfaces</text>
<text x="25" y="137.4">Open-drain networks</text>
<text x="111.1" y="136.8">single controller while the ISO1540 is suitable for</text>
<text x="111.1" y="132.6">The ISO1541 is useful in applications that have a</text>
<text x="20" y="141.6">•</text>
<text x="25" y="141.6">Motor control systems</text>
<text x="111.1" y="141.1">multi-controller applications. For applications where</text>
<text x="20" y="145.8">•</text>
<text x="25" y="145.8">Battery management</text>
<text x="111.1" y="145.3">clock stretching by the target is possible, the ISO1540</text>
<text x="111.1" y="149.5">device should be used.</text>
<text x="20" y="150.1">•</text>
<text x="25" y="150.1">I C level shifting</text>
<text x="111.1" y="155.9">Isolated bidirectional communication is accomplished</text>
<text x="111.1" y="160.1">within these devices by offsetting the low-level output</text>
<text x="111.1" y="164.4">voltage on side 1 to a value greater than the high-</text>
<text x="111.1" y="168.6">level input voltage on side 1, thus preventing an</text>
<text x="111.1" y="172.8">internal logic latch that otherwise would occur with</text>
<text x="111.1" y="177.1">standard digital isolators.</text>
<text x="137.6" y="183.4">Device Information</text>
<text x="135.8" y="246.5">Simplified Schematic</text>
</g>
<text font-size="3.2" fill="#00f" x="170" y="21.1">ISO1540, ISO1541</text>
<g font-size="2.8">
<text x="114.9" y="187.8">PART NUMBER</text>
<text x="144.5" y="187.8">PACKAGE</text>
<text x="167.5" y="187.8">BODY SIZE (NOM)</text>
<text x="111.9" y="192.8">ISO1540</text>
<text x="111.9" y="196.1">ISO1541</text>
<text x="140.1" y="194.5">SOIC (8)</text>
<text x="164.4" y="194.5">4.90 mm × 3.91 mm</text>
<text x="27.9" y="265.5">An IMPORTANT NOTICE at the end of this data sheet addresses availability, warranty, changes, use in safety-critical applications,</text>
<text x="27.9" y="268.9">intellectual property matters and other important disclaimers. PRODUCTION DATA.</text>
</g>
<g font-size="2.6">
<text x="60.1" y="46.8">2</text>
<text x="191.9" y="51">2</text>
<text x="118.2" y="69.8">2</text>
<text x="41.4" y="95.7">PK</text>
<text x="41.4" y="104.2">RMS</text>
<text x="126.6" y="108.1">2</text>
<text x="39.3" y="127.7">2</text>
<text x="26" y="148.9">2</text>
</g>
<text font-size="2.5" x="135.4" y="24.3">SLLSEB6F – JULY 2012 – REVISED DECEMBER 2022</text>
<g font-size="2.2">
<text x="113.2" y="204.5">VCC1</text>
<text x="187.7" y="204.5">VCC2</text>
<text x="114.5" y="220.2">SDA1</text>
<text x="187.5" y="220.3">SDA2</text>
<text x="113.3" y="222.9">or SCL1</text>
<text x="186.3" y="223">or SCL2</text>
<text x="113.8" y="232.9">GND1</text>
<text x="158.1" y="230.8" transform="rotate(-90 158.1 230.8)">Isolation Capacitor</text>
<text x="188.3" y="234">GND2</text>
<text x="126.7" y="239.3">V</text>
</g>
<text font-size="1.4" x="128.2" y="239.6">REF</text>
</svg>
